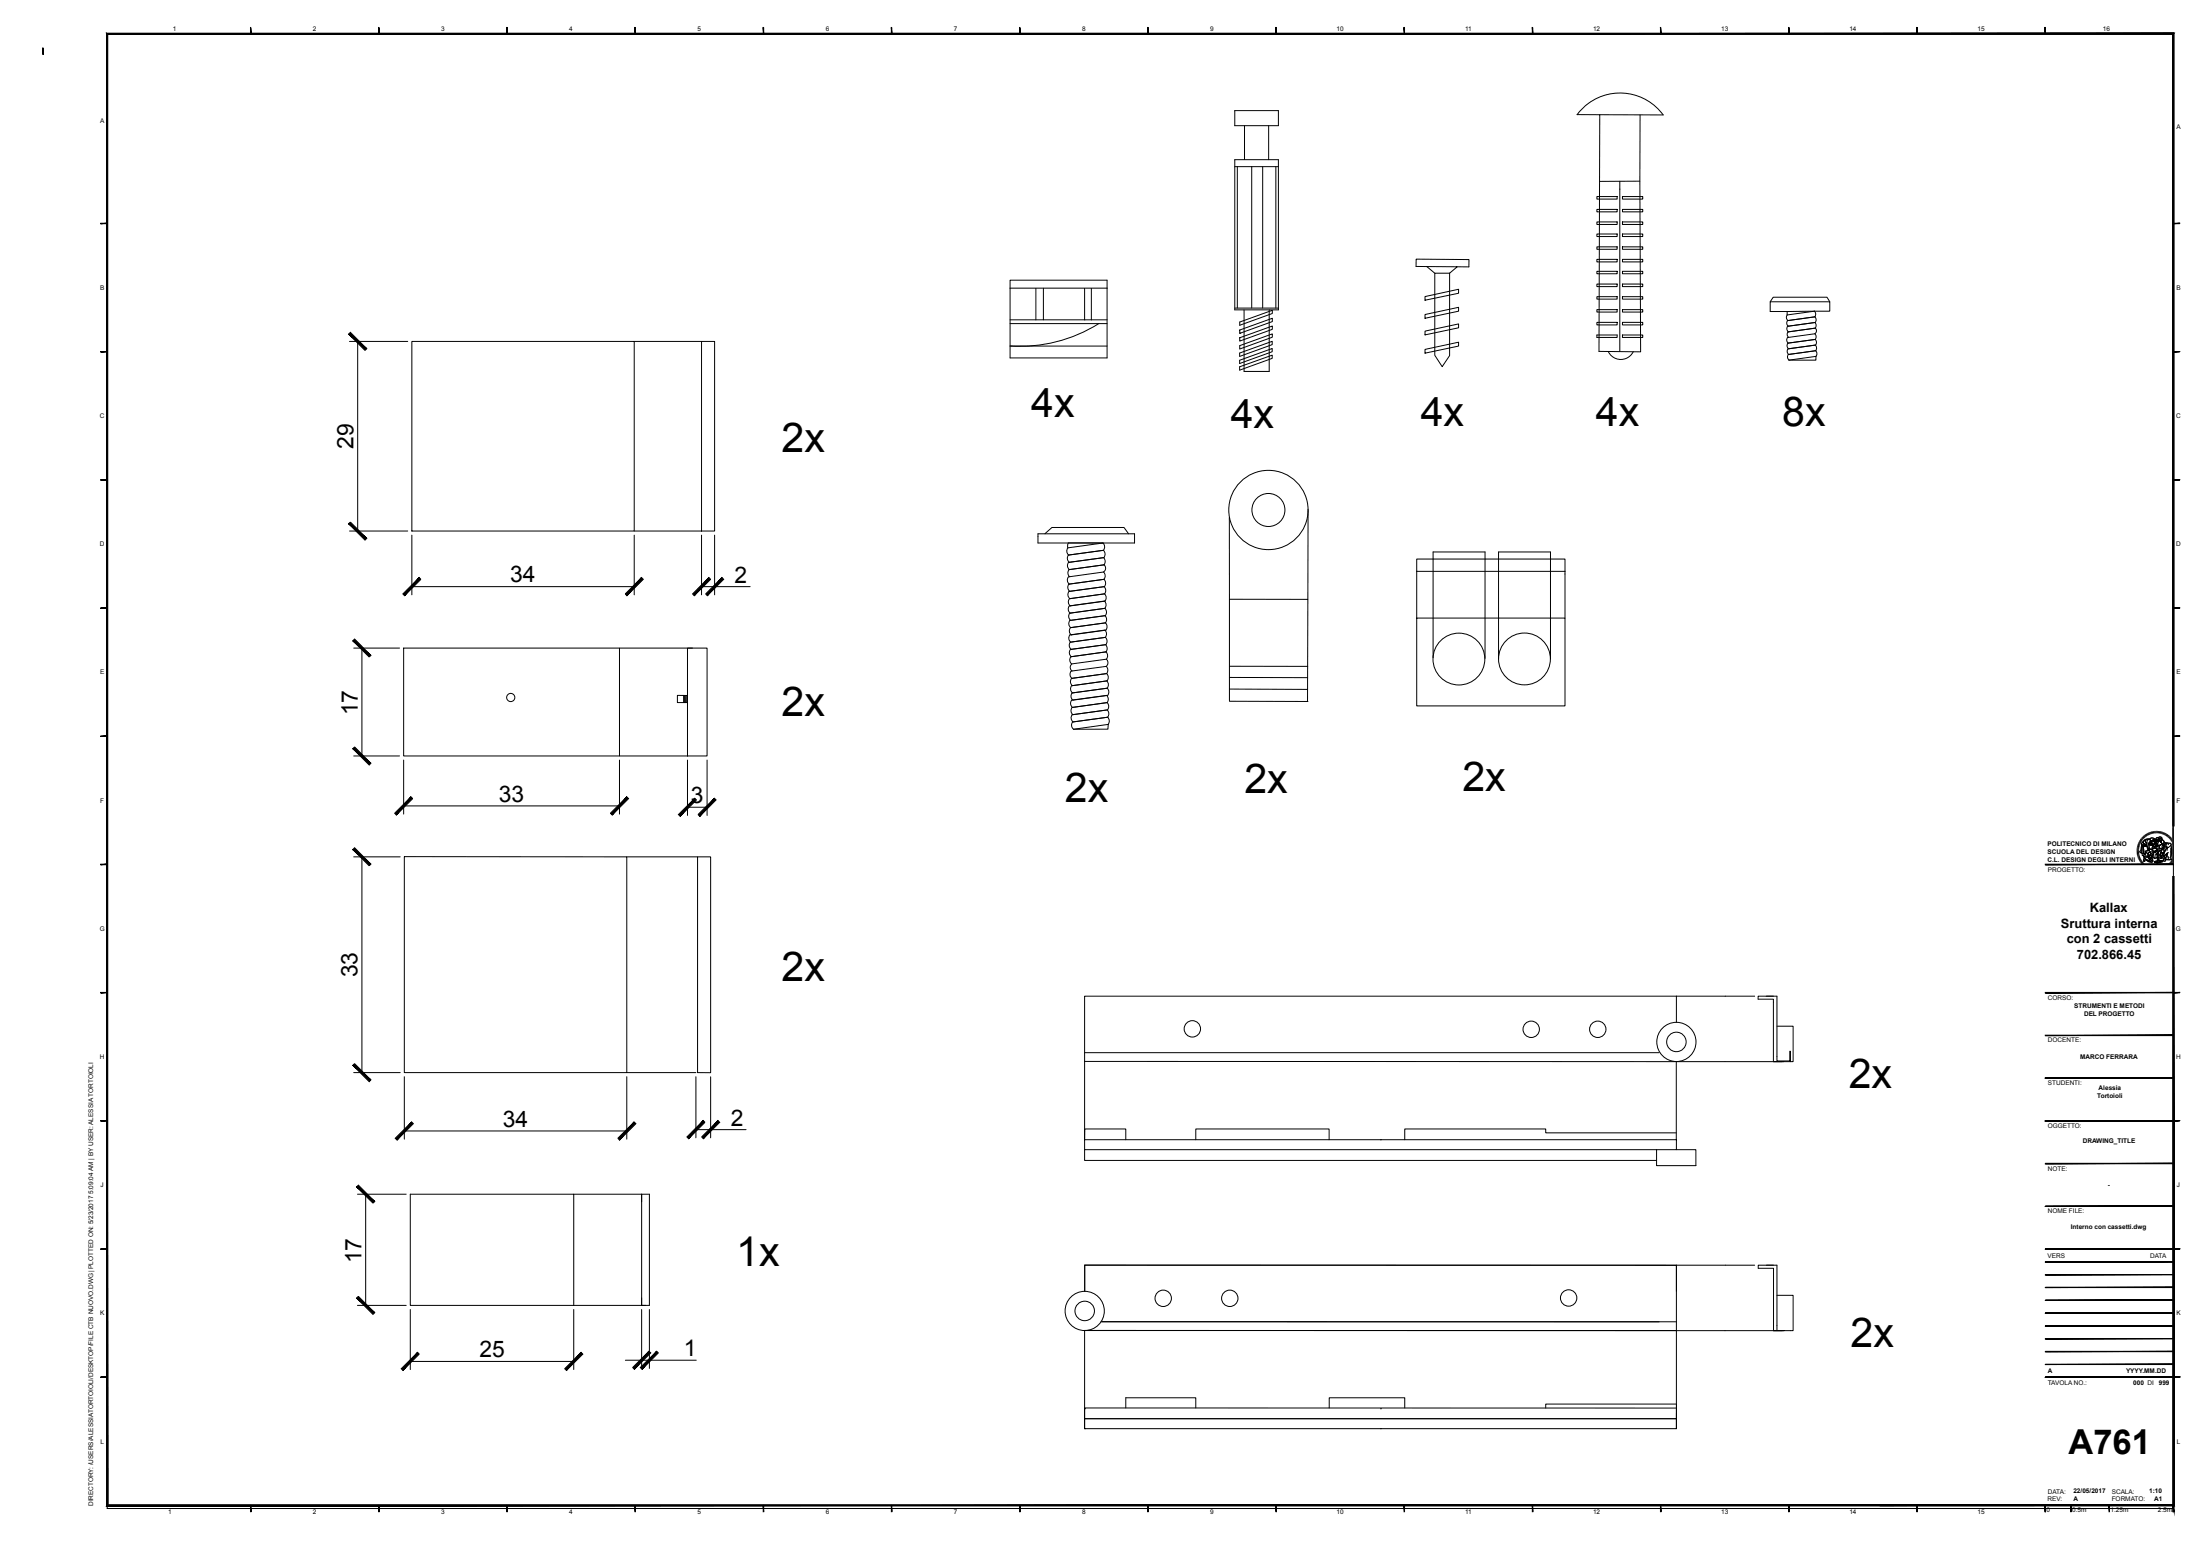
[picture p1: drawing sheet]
<svg xmlns="http://www.w3.org/2000/svg" width="841mm" height="594mm" viewBox="0 0 841 594" stroke-linecap="round" stroke-linejoin="round" font-family="sans-serif">
<path d="M627.2 133.8v.5M834.6 316.2h-3.8v14.2h-24.5v4.2h28.3" fill="none" stroke="#fff" stroke-width=".38"/>
<g fill="none" stroke="#000" stroke-width=".38">
<path d="M41 12.9h789.8v563.7h-789.8zM472 42.3h16.7v5.7h-16.7zM475.7 48v13M485 48v13M602.9 43.8l8.6 .1-.2 90.4 15.9 .2-.2-90.6M602.9 43.8a20.4 20.4 0 0 1 32.9 .1h-24.3M472 61h16.7v57.4h-16.7zM472 63.7h16.7M473 63.7v54.1M478.5 63.7v54.1M482.7 63.7v54.1M487.7 63.7v54.1"/>
<path d="M610.4 75.1h7.8v1h-7.8zM619.2 69.3v65M620.2 75.1h7.8v1h-7.8zM626.9 69.3h-15.4M610.4 80h7.8v1h-7.8zM610.4 84.8h7.8v1h-7.8zM610.4 89.4h7.8v1h-7.8zM610.4 94.4h7.8v.9h-7.8zM610.4 99.1h7.8v1h-7.8zM620.2 80h7.8v1h-7.8zM620.2 84.8h7.8v1h-7.8zM620.2 89.4h7.8v1h-7.8z"/>
<path d="M620.2 94.4h7.8v.9h-7.8zM620.2 99.1h7.8v1h-7.8zM386.1 107.1h37.1v29.7h-37.1zM386.1 110.1h37.1M396 110.2v12.1M398.9 110.2v12.1M414.6 110.2v12.1M417.2 110.2v12.1M472 117.8h16.7M475.6 118.4v23.6h9.6v-23.6M544.7 113.4l12.9-2.8v1.5l-12.9 2.7zM545.4 101.9l11.7 .1-3 2.4"/>
<path d="M545.4 101.9l-4.1-.1 .1-2.7 20.2 .1-.1 2.8h-4.4M545.4 101.9l3.1 2.5M548.5 104.4h5.6v31.5l-2.8 4.3-2.8-4.4zM610.4 103.7h7.8v.9h-7.8zM610.4 108.6h7.8v1h-7.8zM610.4 113.4h7.8v.9h-7.8zM610.4 118.4h7.8v.9h-7.8zM620.2 103.7h7.8v.9h-7.8zM620.2 108.6h7.8v1h-7.8zM620.2 113.4h7.8v.9h-7.8zM620.2 118.4h7.8v.9h-7.8zM676.7 115.4l1.1-1.8h20.6l1.1 1.8"/>
<path d="M693.6 118.9l.5 .9-.3 1.3-10.5 1.5-.2 1.3 .5 .7M693.6 118.9l-10.4 .2v1.3M693.6 118.9h5.9v-3.5h-22.8v3.7h6.5M693.6 118.9l-10.4 1.5M133.6 130.5h22.3M136.7 130.5v72.5M157.4 130.5h85v72.5h-85zM242.4 130.5h25.8M268.2 130.5h5v72.5h-5zM386.1 123.7h37.1M386.1 122.3h37.1M420 123.7a56.7 56.7 0 0 1-33.9 8.5l37.1 .1"/>
<path d="M473.9 135l12.4-4.5v1.2l-12.4 4.5zM473.9 137.7l12.4-4.5v1.2l-12.4 4.5zM473.9 126.1l12.5-4.4v1.2l-12.5 4.5zM473.9 127.4h.1M473.9 129.1l12.5-4.5v1.3l-12.5 4.5zM473.9 132.1l12.5-4.5v1.3l-12.4 4.5zM473.9 123.1l12.5-4.5v1.2l-12.5 4.5zM544.7 133.6l12.9-2.8v1.5l-12.9 2.7zM544.7 126.6l12.9-2.8v1.5l-12.9 2.7zM544.7 120.2l12.9-2.7v1.4l-12.9 2.8zM610.4 123.2h7.8v1h-7.8zM610.4 128.1h7.8v.9h-7.8z"/>
<path d="M614.8 134.3a5.3 5.3 0 0 0 4.7 3.1 5.3 5.3 0 0 0 4.9-3M620.2 123.2h7.8v1h-7.8zM620.2 128.1h7.8v.9h-7.8zM683.2 120.4l-.3 1.3 .5 .8M683.3 124.7l10.5-1.4 .4 .8-.3 1.3M683.4 124.7l-.3 1.3 .5 .8M683.5 126.9l-.3 1.2 .5 .8M693.8 127.6l.4 .8-.3 1.3M693.8 121.1l.4 .8-.3 1.4-10.3 1.4M693.9 129.7l.5 1.3-.4 .9-10.5 1.5-.3 1.3 .5 .7M693.9 125.4a1.33 1.33 0 0 1-.1 2.2l-10.5 1.4-.3 .9 .6 1.2 10.3-1.4M693.9 129.7l-10.4 1.5-.3 1.3 .5 .8"/>
<path d="M693.9 125.4l-10.4 1.5M694 131.9l.4 .8-.3 1.4M694.1 134.1l.4 .8-.3 1.3M694.1 134.1l-10.5 1.4-.2 1.3 .5 .8M694.2 136.2v1.5h-10.3M694.2 136.2l-10.3 1.5M473.9 140.2l12.4-4.4v1.2l-12.4 4.5zM469.9 197.8l.1 31.3M500 194.7v34.4M133.6 203h22.3M157.4 204.5v22.9M242.4 203h25.8"/>
<path d="M242.4 204.5v22.9M268.2 204.5v22.9M273.2 204.5v22.9M396.8 204h36.9v3.6h-36.9zM399.4 204l2.7-2.4h27.6l1.7 2.4M408.2 209.4a1.95 1.95 0 0 0 .3 2.8l13.4-1.9M408.4 207.6l-.3 .7 .1 1.1 13.5-1.8 .6 1.3-.5 1.4M408.6 217.8l-.4 1.4 .7 1.3M421.8 210.4l.6 1.3-.4 1.4-13.2 1.8a1.95 1.95 0 0 1-.4-2.7M421.9 210.3l-13.5 1.9M421.9 213.2l.6 1.3a2.46 2.46 0 0 0 .2 2.7l-.2 .8-.6 .7 .6 1.3-.5 1.4M421.9 213.1l-13.4 1.9a1.95 1.95 0 0 0 .3 2.7"/>
<path d="M421.9 218.6l-13.5 1.9M422.1 215.9l-13.5 1.9M541.6 218.4v-4.7h56.7v4.7M541.6 218.4v17.9M541.6 218.4h56.7M598.3 218.4v17.9M157.4 224.2h85M268.2 224.2h18.6M408.4 220.5a1.95 1.95 0 0 0 .4 2.8M408.6 226.1a1.95 1.95 0 0 0 .4 2.7M408.8 231.6a1.95 1.95 0 0 0 .3 2.8M408.8 231.6l13.4-1.8 .6 1.3-.4 1.4"/>
<path d="M408.9 234.4a1.95 1.95 0 0 0 .4 2.7M409 237.2a1.95 1.95 0 0 0 .3 2.7M409.2 240a1.95 1.95 0 0 0 .3 2.7M422 221.5l.7 1.3-.5 1.4-13.3 1.8a1.95 1.95 0 0 1-.3-2.7M422.1 221.4l-13.5 1.9M422.1 224.3l.5 .8 .1 1a1.08 1.08 0 0 0 .1 1.8v.9l-.4 1-13.3 1.8a1.95 1.95 0 0 1-.3-2.7l13.5-1.9M422.1 224.2l-13.5 1.9M422.4 232.6l.6 1.3-.5 1.4M422.4 232.5l-13.5 1.9M422.4 235.4l.6 1.3-.4 1.4M422.4 235.3l-13.4 1.8M422.6 235.3l-13.3 1.8"/>
<path d="M422.6 238.1l.6 1.3-.4 1.4-13.3 1.9M422.6 238.1l-13.4 1.8M541.6 236.3h56.7v33.5h-56.7zM135.2 247.7h17.5M138.3 247.7v41.3M154.3 247.7h82.5v41.3h-82.5zM236.8 247.7h27.9M262.8 247.7h7.5v41.3h-7.5zM408.9 242.7l13.5-1.8 .6 1.3-.5 1.4M409 242.7a1.95 1.95 0 0 0 .3 2.8l13.3-1.9M409.1 245.5a1.95 1.95 0 0 0 .4 2.7M409.2 248.3a1.95 1.95 0 0 0 .3 2.7"/>
<path d="M422.6 243.6l.6 1.4-.4 1.4-13.4 1.8M422.6 243.6l-13.4 1.9M422.6 246.4l.6 1.4-.4 1.4M422.7 246.4l-13.5 1.8M422.8 249.2l.6 1.3-.4 1.4-13.3 1.9M422.8 249.2l-13.4 1.8a1.95 1.95 0 0 0 .3 2.8 1.69 1.69 0 0 0 .1 2.7M422.9 254.7l.6 1.3-.5 1.4M422.9 254.7l-13.5 1.9a1.95 1.95 0 0 0 .4 2.7M423 252a1.78 1.78 0 0 1-.1 2.7M423.1 257.5l.6 1.3-.5 1.4M423.1 257.5l-13.5 1.8a1.95 1.95 0 0 0 .3 2.8M470 258.9l29.9 .1"/>
<path d="M470.2 254.7h29.7M547.8 251.4v-40.4h19.9v40.7M572.9 252v-41h19.8v41M261.3 265.8v2.8M261.7 265.8v2.8M262.1 265.8v2.8M262.6 265.8l-.1 2.8h-3.5v-2.8h3.6M409.7 267.6a1.95 1.95 0 0 0 .3 2.8M409.8 264.9l13.5-1.8 .6 1.3-.4 1.4-13.3 1.8a1.95 1.95 0 0 1-.4-2.7zM409.9 273.2a1.95 1.95 0 0 0 .3 2.7M410.3 278.8l13.3-1.9-.1 1.8zM423.1 265.8l.6 1.4-.5 1.4"/>
<path d="M423.1 265.8l-13.5 1.8M423.1 260.3l.6 1.3-.4 1.4M423.2 260.3l-13.5 1.8a1.95 1.95 0 0 0 .3 2.7M423.3 271.4l.6 1.3-.5 1.4M423.3 263.1l-13.3 1.8M423.4 271.3l.4-1.4-.5-1.3-13.5 1.8a1.95 1.95 0 0 0 .4 2.8M423.4 271.3l-13.6 1.9M423.4 274.2l.6 1.3-.4 1.4M423.5 274.1l-13.3 1.9M423.5 274.1l-13.5 1.9a1.95 1.95 0 0 0 .4 2.7M470 267.9v-38.8h30l-.2 39M470 268l30 .1"/>
<path d="M470 263.4l29.8 .1M135.2 289h17.5M154.3 290.5v20.7M236.8 289h26M236.8 290.5v20.7M262.8 290.5v21.2M270.3 290.5v21.2M154.3 308.1h82.5M262.8 308.6h7.5M819.1 319.9l.5 .4M819.4 319.6l.4 .5M819.7 319.4l.4 .5"/>
<path d="M820 319.2l.3 .5M820.2 319l.4 .5M820.5 318.8l.3 .6M820.8 318.6l.3 .6M821.1 318.5l.3 .6M821.4 318.3l.3 .6M821.8 318.2l.2 .6M822.1 318.1l.2 .6M822.5 318l.1 .6M822.8 317.9l.1 .7M823.1 317.8l.2 .7M823.5 317.8l.1 .6"/>
<path d="M823.8 317.7l.1 .7M824.2 317.7v.7M824.5 317.7v.7M824.9 317.7l-.1 .7M825.2 317.8v.6M825.6 317.8l-.1 .7M825.9 317.9l-.1 .6M826.3 318l-.2 .6M826.6 318l-.2 .7M826.9 318.2l-.2 .6M827.2 318.3l-.2 .6M827.6 318.4l-.3 .6"/>
<path d="M827.9 318.6l-.3 .6M828.2 318.8l-.3 .5M828.5 318.9l-.4 .6M828.8 319.1l-.4 .6M829.1 319.4l-.5 .5M829.3 319.6l-.4 .5M829.6 319.8l-.5 .5M135.2 327.5h17.8M138.3 327.5v82.5M154.6 327.4l85 .1v82.5h-85v-82.5M239.6 327.5h27.1M266.7 327.5h5v82.5h-5z"/>
<path d="M816.9 324.5l.7 .1M816.9 324.9h.6M816.9 325.2h.6M816.9 325.5h.6M816.9 324.1l.7 .2M817 323.8l.7 .1M817.1 323.5l.7 .1M817.2 323.1l.6 .2M817.3 322.8l.6 .2M817.4 322.5l.6 .2M817.5 322.1l.6 .3M817.6 325.8l-.7 .1"/>
<path d="M817.6 326.2l-.7 .1M817.7 326.5l-.7 .1M817.7 326.8l-.6 .1M817.7 321.9l.6 .2M817.8 327.1l-.6 .2M817.9 321.5l.5 .4M817.9 327.4l-.6 .2M818 327.7l-.6 .2M818 321.2l.6 .4M818.1 328l-.6 .2M818.2 320.9l.6 .4M818.3 328.3l-.6 .3"/>
<path d="M818.4 328.5l-.6 .4M818.4 320.7l.6 .3M818.6 328.8l-.6 .4M818.7 320.4l.4 .4M818.7 322.9l1.3 .3 .6-.4v.6a1.28 1.28 0 0 1-1.9-.5zM818.8 322.9v.4M818.8 329.1l-.6 .4M818.9 320.1l.5 .5M818.9 323.4l-.7 2.5 .4 .1M818.9 329.3l-.5 .5M819 321.9l.4-.2a1 1 0 0 0 1.2 1.2l-.6 .3-.9-.2a.42 .42 0 0 1-.5-.3 .42 .42 0 0 1 .2-.5zM819.1 323.4l.5 .1-.2 .6v2.1l-.8-.2z"/>
<path d="M819.1 323.4l-.5 2.6 .7 .2M819.1 329.6l-.5 .4M819.3 321.7l-.5 .5a.42 .42 0 0 0-.2 .5 .42 .42 0 0 0 .5 .3l.9 .2 .6-.4M819.4 329.9l-.5 .4M819.4 326.9l.6 .6 1.2-.1M819.5 321.4l.5-.5 1.4-.1a.83 .83 0 0 0-1 .2 .83 .83 0 0 0 0 1l.3 .1-.1 .6a.96 .96 0 0 1-1-.3 .96 .96 0 0 1-.1-1zM819.5 327.3l.8 .3 .9-.2 .3 1 .3-.2 .1 .3v-.5l.3 .5-.2-.5 .4 .2-.4-.5a.47 .47 0 0 1-.4-.5 .47 .47 0 0 1 .3-.4l.3 .1a1.42 1.42 0 0 1 0 2.2l-1-.2a1.67 1.67 0 0 1-1.7-1.6zM819.5 327.3a1.73 1.73 0 0 0 1.7 1.6l1 .4M819.6 323.5l1.1-.1 .5 .8 .1 .8-.7 .3a.38 .38 0 0 0-.5 .2 .38 .38 0 0 0 .2 .5l-.4 .4-.5-.4zM819.6 330.1l-.5 .5M819.6 323.5l-.2 .6v2.1M819.7 327.9l1.9 1.1a.82 .82 0 0 0 1.2-.5 .63 .63 0 0 1 0 .9 .63 .63 0 0 1-.9 .1l-1.1-.5a.51 .51 0 0 0-.5-.4 .51 .51 0 0 0-.5 .4l-.2 .3-.2-.4z"/>
<path d="M819.7 327.9l-.3 1 .4 .4a.55 .55 0 0 1 .4-.7 .55 .55 0 0 1 .6 .4l.6 .4a.92 .92 0 0 0 1.6-.4l-.2-.5M819.8 330.3l-.4 .5M819.9 326.4l-.8-.1-.2 .7a.95 .95 0 0 1 1.5 .1l.1 .1M820 330.5l-.4 .5M820.1 325.5l1.2-.5 .3 .2 .2-.5 .4-.1a1.11 1.11 0 0 1 1.1 1.3 1.11 1.11 0 0 1-1.3 .9l.2-.4a.45 .45 0 0 0-.1-.6 .45 .45 0 0 0-.5 0l-.4 .7-.7-.7-.4 .1zM820.1 326.1a.73 .73 0 0 1 .8 .1 .73 .73 0 0 1 .2 .8l.1 .4-.4 .2-1.3-.3-.1-.4 .6-.2zM820.2 321.3l.1-.2a.86 .86 0 0 1 1.2-.4 .86 .86 0 0 1 .3 1.2 1.92 1.92 0 0 0 .4 2.7l-.4 .1-.2 .5-.3-.1-.7-2.1 .1-.9-.7-.5zM820.3 330.7l-.4 .6M820.4 325.7l.8 .8M820.5 325.8a.54 .54 0 0 0-.5 .3 .54 .54 0 0 0 0 .6M820.5 330.9l-.3 .6M820.7 323.4h-1.6a.83 .83 0 0 0-.7 1.2l-.5 1 .3 .3"/>
<path d="M820.8 323.8l.3 1.3M820.8 331.1l-.3 .5M821.1 321.1a2.99 2.99 0 0 0-.2 2.8l.5 1.3 .8-.6a1.22 1.22 0 0 1-.8-1.6l.1-.9a.74 .74 0 0 0 .5-.9 .74 .74 0 0 0-.9-.4 1.2 1.2 0 0 0-1.5 .2 1.2 1.2 0 0 0-.1 1.5l1 .3M821.1 331.2l-.3 .6M821.2 325l-.6 .3a.39 .39 0 0 0-.5 .1 .39 .39 0 0 0 .1 .6M821.4 320.8a.83 .83 0 0 0-1 .2 .83 .83 0 0 0 0 1l.2 .1M821.4 331.4l-.3 .6M821.5 322.1l1-.4-.1 .5-1.1 .5zM821.6 325.8l.1-.1a.44 .44 0 0 1 .5 .2 .44 .44 0 0 1 0 .5 .86 .86 0 0 0-.5 .8 .86 .86 0 0 0 .6 .8l.1 .2-.4-.2 .2 .5-.3-.5 .1 .6-.4-.3a1.96 1.96 0 0 1 0-2.5zM821.6 325.8l.1-.1a.47 .47 0 0 1 .6 .3 .47 .47 0 0 1-.3 .6 .85 .85 0 0 0-.3 .9 .85 .85 0 0 0 .7 .6l-.4-.1 .2 .5-.3-.5 .1 .6-.4-.3a1.96 1.96 0 0 1 0-2.5zM821.6 322.6l.8-.3 .2 .2-.4 .2 .2 .4h-.5zM821.6 322.6l.2 .5h.6"/>
<path d="M821.7 320.8a1.08 1.08 0 0 1 1.1-.5 1.08 1.08 0 0 1 .9 .8l-.6-.2-.5 .4-.6-.1M821.7 331.5l-.3 .6M821.9 320.5l1.1-.1a.43 .43 0 0 1 .7 .1 .43 .43 0 0 1-.2 .6l-.4-.2a.65 .65 0 0 1-.7 .4 .65 .65 0 0 1-.5-.7zM822 321.1l.5 .2 .6-.4 .4 .2-.6 .8-1-.1zM822 331.6l-.3 .7M822.2 324.6a1.11 1.11 0 0 1 1 .8 1.11 1.11 0 0 1-.3 1.2M822.3 322.6h.7a.4 .4 0 0 1-.3 .6 .4 .4 0 0 1-.4-.6zM822.3 326.9l.3 1a.76 .76 0 0 1 .1 .9 .76 .76 0 0 1-.9 .3M822.3 331.7l-.2 .7M822.4 322.3l.2 .2M822.4 322l-1.1 .7M822.4 325.5l-.7 .2"/>
<path d="M822.5 321.7l-.3 .5M822.6 325.2l.7 .5M822.6 331.8l-.2 .7M822.7 322.6h.3a.4 .4 0 0 1-.3 .6 .4 .4 0 0 1-.4-.6l.4 .1h-.2M822.7 325.6a.7 .7 0 0 1 .2 1 .7 .7 0 0 1-1 .2M822.8 324.9a.87 .87 0 0 1 .6-.7 .87 .87 0 0 1 .9 .2l.3 .7-1.4 .4 .6 .4 .9-.9-.3-.6-1.1-.2-.7 .6 .5-1.3 1.3 .2 .5-.4v-.3l.6 .2v2l-.9 1.2h-.4l.5 .2v.4l.2-.2a1.07 1.07 0 0 1-.5 1.1 1.07 1.07 0 0 1-1.3-.1l-.4-.4 .6-1.6M822.8 324.6l.6-.5 .5 .1 .8 .7-.5 .2a.74 .74 0 0 1-.9 .5 .74 .74 0 0 1-.6-.8zM822.8 327.4l.8 .7M822.9 331.9l-.2 .7M823 321.6v.1M823.1 323.5l-.4 .4-.1 .9M823.1 321.2l.2 .1"/>
<path d="M823.1 326.8v.9M823.1 321.3h.1M823.2 325.5l1-.4a.53 .53 0 0 1-.3 .7 .53 .53 0 0 1-.7-.3zM823.2 332l-.1 .6M823.3 326.3l-.8 1.3M823.3 325.6v.1M823.5 321.5l.9-.2a.5 .5 0 0 1-.4 .4 .5 .5 0 0 1-.5-.2zM823.5 321.1l-.6 .8-1-.1M823.5 332l-.1 .7M823.6 329.3l1.9-.5 1.2 .3-2 .5zM823.6 329.3l1.1 .3v.3l-1.1-.3zM823.6 322.1a.86 .86 0 0 1 1 .3 .86 .86 0 0 1 .1 1h-.1a.81 .81 0 0 0-.8-1.2v.6a.51 .51 0 0 1 .1 .8 .51 .51 0 0 1-.8-.1 .51 .51 0 0 1 .2-.7z"/>
<path d="M823.8 322.3a.71 .71 0 0 1 .9 .6 .71 .71 0 0 1-.8 .8zM823.8 332.1v.6M823.9 326.5l-.3 1.6 1-.2M823.9 321.3a.36 .36 0 0 1 .5-.3 .36 .36 0 0 1 .1 .6M823.9 325.7h.1M823.9 321l.3-.1a.36 .36 0 0 1 .5 .2 .36 .36 0 0 1-.2 .5l-.2-.3h-.4zM824 325.3l.1 .1M824 325.6h.1M824.1 325.4h-.1M824.1 322.4v.1M824.1 322.4l-.1 .1M824.1 332.1v.6"/>
<path d="M824.2 326.4h.4l.2-.5 .4-.2-.4 1.3-.1-.4zM824.2 321.4h-.7a.49 .49 0 0 0 .5 .3 .49 .49 0 0 0 .4-.4l-.1 .2M824.3 323.7v.7M824.4 325.1l-.6 .7-.5-.3M824.4 322.3l.1 .4M824.5 322.4a.44 .44 0 0 0-.7-.2 .44 .44 0 0 0 0 .8l.1 .1a.43 .43 0 0 1-.2 .6 .43 .43 0 0 1-.6-.2 .43 .43 0 0 1 .2-.6l.1-.3a.76 .76 0 0 1 1.1-.3 .76 .76 0 0 1 .1 1.2l-.1-.4M824.5 332.1v.6M824.6 322.7l-.2 .1M824.6 322.6l.1 .4h-.8M824.6 323.4l-.7 .3M824.7 329.6l2-.5v.3l-2 .5zM824.7 329.6v.3"/>
<path d="M824.7 321.5l.3 .3-.3 .8M824.8 326.5l-.1 .5 .2-.2M824.8 332.1v.6M824.8 321l.1 .5M824.9 323v-1.6a.63 .63 0 0 1-.7-.5 .63 .63 0 0 1 .3-.7h.7l-.3 .6 .2 .9 .2-.6 .3 .4 .5-.2-.1 .6 .2 .2a.53 .53 0 0 1 .1 .6 .53 .53 0 0 1-.5 .3l-.3 .2M824.9 326.3l-.1 .2-.1-.2M824.9 324l-.1 1.3M824.9 323.3l.5 .2M825 328l.2-.1 .1 1-.3-.5-.3 .6zM825.1 325.1l-.4 .8M825.1 332l.1 .7M825.2 325.7l-.4 .2-.2 .5h-.4l.5 .2"/>
<path d="M825.2 324.1l-.4 .8M825.2 320.2h-.8l-.3 .7M825.3 320a.81 .81 0 0 1 1.1 .2 .81 .81 0 0 1-.1 1.1l-.3 .7 .2-1.3a.48 .48 0 0 0-.6-.2 .48 .48 0 0 0-.3 .5l-.2 .7-.2-.9zM825.3 321.1l.3 .4 .4-.2M825.3 320a.81 .81 0 0 1 1.1 .2 .81 .81 0 0 1-.1 1.1l-.3 .7 .2-1.3a.48 .48 0 0 0-.6-.2 .48 .48 0 0 0-.3 .5l-.2 .7-.1-.9zM825.4 332l.1 .6M825.5 323.2a1.24 1.24 0 0 1 1.9 .3l-.2 .5a.98 .98 0 0 1-1.3 .5 .98 .98 0 0 1-.4-1.3zM825.5 320.6l.6-.2 .2 .5-.2 .4h-.7zM825.5 325.1l.8-.1-1.5 3.5-.2-.9zM825.5 320.9h.2M825.5 325.2l-.9 2.4 .2 .9 .4-.6 .2 1.3-.4-.8-.3 1 .1-.9M825.6 321.3h.1"/>
<path d="M825.6 324.2l-.2 .9 1.1-.2 .3-.5M825.6 320.9v.1M825.6 321.2h.1M825.7 331.9l.2 .7M825.9 321l.2 .1M826 326.1l.8-.1-.5 1.2v1l-.6-.1zM826 321.1h.1M826.1 331.9l.1 .6M826.2 321.9l.4 .6M826.2 324.3h.1M826.3 322.7l1.1-.5h.7l-.7 .9zM826.3 325l-1.1 2.2v.8"/>
<path d="M826.3 331.8l.3 .6M826.4 324.2l-.3 .1M826.4 320.9l1.1 1.3-.9 .3-.3-.3zM826.4 320.9l.9 1M826.4 324.5v.1M826.6 331.7l.3 .6M826.7 329.1v.3l-2 .5-1.1-.3v-.3M826.8 326l-.5 1.2 .1 .7-.3 .3-.4-.1 .3-2M826.9 324.2l.4-.1-.1 1.9-1.2 .1zM826.9 331.6l.3 .6M827 323.9l-.1 .4M827 323l.5 .3"/>
<path d="M827 321.8l.6 .3M827.2 326l-1.2 .1M827.2 327.3l.1 .4M827.2 331.5l.3 .6M827.3 324.1l-.1 1.2a4 4 0 0 0-.3 3.1l.2 .1M827.4 327.1l1.1-1.1-.8 2.6a.35 .35 0 0 1-.3 .5 .35 .35 0 0 1-.3-.4zM827.4 323.1a1.34 1.34 0 0 1 2-.8 .52 .52 0 0 1 .6 .4 .52 .52 0 0 1-.3 .6 1.19 1.19 0 0 1-1.1 .8 1.19 1.19 0 0 1-1.1-.8M827.5 323.3l-.5 .6a.74 .74 0 0 1-.9 .6 .74 .74 0 0 1-.5-1 .74 .74 0 0 1 1.1-.3l-.2 .6a.47 .47 0 0 0 .6-.2 .47 .47 0 0 0-.2-.6 .87 .87 0 0 0-1-.2 .87 .87 0 0 0-.4 .9M827.5 324.9l.1 .5M827.5 331.3l.3 .6M827.8 331.2l.3 .5M828 324.1h-.9"/>
<path d="M828 328.2l.5 .4M828.1 331l.4 .5M828.2 322.2l-1.1 .1-.8 .4M828.3 322.3h1a.53 .53 0 0 1 .6 .3 .53 .53 0 0 1-.1 .6l.4 2.8a2.45 2.45 0 0 0-.1 2.5l-2 .1a.65 .65 0 0 1-.4-.7 .65 .65 0 0 1 .5-.5l.3-1.4-1.4 1.4a4.2 4.2 0 0 1 1.7-3.5 .88 .88 0 0 1-.8-.6 .88 .88 0 0 1 .3-1zM828.3 330.8l.4 .5M828.4 327l.8 .9M828.4 324.1l-.7 1.1-.7 2.2 1.5-1.3 .5-.1M828.5 322.2a.88 .88 0 0 0-.5 1 .88 .88 0 0 0 .8 .7M828.5 326.1l-.8 2.3a.42 .42 0 0 1 .2 .5 .42 .42 0 0 1-.5 .3 .42 .42 0 0 1-.3-.5l.3-1.6M828.6 330.6l.4 .5M828.6 324.1l-.2 1M828.8 327.5v.6l.6 .5"/>
<path d="M828.8 330.4l.5 .5M829 322.7l-.2 .2M829.1 330.2l.5 .5M829.3 330l.5 .4M829.5 329.7l.5 .5M829.7 329.5l.5 .4M829.8 324.2l.1 3.3M829.8 320l-.4 .5M829.9 323.2l.3 2.4-.4 2.2 .3 .7h-2.4M829.9 329.3l.6 .3M830.1 320.3l-.5 .5M830.1 329l.6 .3"/>
<path d="M830.3 320.6l-.5 .4M830.3 328.7l.5 .3M830.5 328.5l.5 .3M830.5 320.9l-.6 .4M830.6 328.2l.6 .3M830.7 321.1l-.5 .4M830.7 327.9l.6 .2M830.8 327.6l.7 .2M830.9 321.4l-.6 .4M830.9 327.3l.7 .1M831 327l.6 .1M831 321.8l-.5 .3"/>
<path d="M831.1 326.6l.6 .2M831.1 326.3l.7 .1M831.2 326l.6 .1M831.2 325.5h.7M831.2 325.1h.7M831.2 322.1l-.6 .3M831.2 325.7h.7M831.3 322.4l-.6 .3M831.5 322.7l-.7 .3M831.6 323l-.6 .3M831.7 323.4l-.7 .1M831.8 323.7l-.7 .1"/>
<path d="M831.8 324.1l-.6 .1M831.8 324.4l-.6 .1M831.9 324.8h-.7M640.8 380.8h-226.2v24.9M640.8 380.8v10M640.8 380.8h30M675.2 380.8h4.1v24.7h4.9v-3.7h.2v4h-6.5M677.9 380.8h-5.8v1.1h5.8v23.9h4.1M679.3 392.3h6.2v13.5h-1.1M135.2 410h17.8M154.6 411.6v23.8M239.6 410h26.4"/>
<path d="M239.6 411.6v23.8M266 411.6v23.3M271.7 411.6v23.3M414.6 405.7v29.9l.1-4.1h15.7v4.1M414.6 405.7l266.7 .1M414.6 402.4h219.6M640.8 405.8v29.8h-226.2v3.9h226.2v-3.9M154.6 432.3h85M266 431.8h19.2M414.6 439.5v4.1h218.7M457.1 435.6v-4.1h51v4.1M633.3 439.4v6.2h15v-6.1h-7.5"/>
<path d="M640.8 433h-49.9v-1.5h-53.9v4.1M136.7 456.5h18.6M139.8 456.5v42.5M156.8 456.5h62.5v42.5h-62.5zM219.3 456.5h26v42.5h2.9v-42.5h-2.9v2.9M136.7 499h18.6M219.3 499h27.5M245.3 496.1v2.9M640.8 483.6h-226.1v10v-10l226.1 .1v58.6h-226.2v-33.8l266.7 .1M640.8 483.6v10M640.8 483.6h30M675.3 483.6h4v25"/>
<path d="M678 483.6h-5.9v1.2h5.9v23.8M679.3 495.1h6.2v13.5h-7.5h4M156.8 500.5v23M219.3 500.5v23M239.1 519.9h27M245.3 500.5v22.6M248.2 500.5v22.6M420.9 505.2h213.3M421.3 505.2h219.5M156.8 520.4h62.5M430.4 538.2v-3.9h26.7v3.9M508.1 538.2v-3.9h28.9v3.9"/>
<path d="M590.9 538.2v-1.5h50l-.1 9.4M640.8 538.2h-226.2v7.9M414.6 542.3h226.2v3.8h-226.2z"/>
<circle cx="484.9" cy="194.9" r="15.2"/>
<circle cx="484.9" cy="194.9" r="6.3"/>
<circle cx="557.7" cy="251.9" r="9.9"/>
<circle cx="582.8" cy="251.9" r="9.9"/>
<circle cx="195.2" cy="266.6" r="1.57"/>
<circle cx="455.8" cy="393.3" r="3.1"/>
<circle cx="585.3" cy="393.4" r="3.1"/>
<circle cx="610.8" cy="393.4" r="3.1"/>
<circle cx="640.8" cy="398.3" r="7.5"/>
<circle cx="640.8" cy="398.3" r="3.7"/>
<circle cx="444.7" cy="496.3" r="3.1"/>
<circle cx="470.1" cy="496.3" r="3.1"/>
<circle cx="599.7" cy="496.1" r="3.1"/>
<circle cx="414.7" cy="501.1" r="7.5"/>
<circle cx="414.7" cy="501.1" r="3.7"/>
</g>
<g fill="#000">
<circle cx="527.7" cy="435.6" r=".17"/>
<circle cx="414.6" cy="538.5" r=".17"/>
<circle cx="527.7" cy="538.5" r=".17"/>
<circle cx="414.6" cy="546.1" r=".17"/>
<circle cx="527.7" cy="546.1" r=".17"/>
</g>
<g fill="#000" stroke="#000" stroke-width=".38">
<path d="M16.4 18.3l.2 2.5zM16.4 18.3l.2 2.5z"/>
<path d="M40.7 12.7l.5 562.5v-562zM40.7 12.7l.5 562.5-.5 .4z"/>
<path d="M95.8 10.5l.1 2.4zM95.8 10.5l.1 2.4z"/>
<path d="M144.7 10.5l.2 2.4zM144.7 10.5l.2 2.4z"/>
<path d="M193.8 10.5l.1 2.4zM193.8 10.5l.1 2.4z"/>
<path d="M242.7 10.5l.2 2.4zM242.7 10.5l.2 2.4z"/>
<path d="M291.8 10.5l.1 2.4zM291.8 10.5l.1 2.4z"/>
<path d="M340.7 10.5l.2 2.4zM340.7 10.5l.2 2.4z"/>
<path d="M389.8 10.5l.1 2.4zM389.8 10.5l.1 2.4z"/>
<path d="M438.7 10.5l.2 2.4zM438.7 10.5l.2 2.4z"/>
<path d="M487.8 10.5l.1 2.4zM487.8 10.5l.1 2.4z"/>
<path d="M536.7 10.5l.2 2.4zM536.7 10.5l.2 2.4z"/>
<path d="M585.8 10.5l.1 2.4zM585.8 10.5l.1 2.4z"/>
<path d="M634.7 10.5l.2 2.4zM634.7 10.5l.2 2.4z"/>
<path d="M683.7 10.5l.2 2.4v-2.4zM683.7 10.5l.2 2.4h-.2z"/>
<path d="M732.7 10.5l.2 2.4zM732.7 10.5l.2 2.4z"/>
<path d="M781.7 10.5l.2 2.4v-2.4zM781.7 10.5l.2 2.4h-.2z"/>
<path d="M41.2 13.2h789.4l.5-.5zM40.7 12.7h790.4l-789.9 .5z"/>
<path d="M38.5 85.5l2.5-.2zM38.5 85.3h2.5z"/>
<path d="M830.8 85.5l2.5-.2zM830.8 85.3h2.5z"/>
<path d="M38.5 134.5l2.5-.1zM38.5 134.4h2.5z"/>
<path d="M133.3 127.7l6.2 6.2 .7-.6zM133.3 127.7l.6-.7 6.3 6.3z"/>
<path d="M830.8 134.5l2.5-.1zM830.8 134.4h2.5z"/>
<path d="M38.5 183.5l2.5-.2zM38.5 183.3h2.5z"/>
<path d="M133.3 200.2l6.9 5.6-6.3-6.2zM133.3 200.2l6.9 5.6-.7 .7z"/>
<path d="M830.8 183.5l2.5-.2zM830.8 183.3h2.5z"/>
<path d="M38.5 232.5l2.5-.1zM38.5 232.4h2.5z"/>
<path d="M160.2 220.8l-5.6 6.9 6.3-6.3zM160.2 220.8l-5.6 6.9-.6-.7z"/>
<path d="M245.2 220.8l-6.2 6.2 .6 .7zM245.2 220.8l.7 .6-6.3 6.3z"/>
<path d="M276 220.8l-6.3 6.2 .7 .7zM276 220.8l.6 .6-6.2 6.3z"/>
<path d="M271 220.8l-5.6 6.9 6.3-6.3zM271 220.8l-5.6 6.9-.6-.7z"/>
<path d="M830.8 232.5l2.5-.1zM830.8 232.4h2.5z"/>
<path d="M134.9 244.9l6.2 6.3 .7-.7zM134.9 244.9l.7-.6 6.2 6.2z"/>
<path d="M38.5 281.5l2.5-.2zM38.5 281.3h2.5z"/>
<path d="M135.6 285.5l-.7 .7 6.9 5.6zM134.9 286.2l6.9 5.6-.7 .6z"/>
<path d="M830.8 281.5l2.5-.2zM830.8 281.3h2.5z"/>
<path d="M157.1 304.6l-5.6 6.9 6.3-6.2zM157.1 304.6l-5.6 6.9-.6-.7z"/>
<path d="M233.3 310.8l.7 .7 5.6-6.9zM239.6 304.6l.7 .7-6.3 6.2z"/>
<path d="M265.6 305.1l-5.6 6.9 6.2-6.2zM259.3 311.4l6.3-6.3-5.6 6.9z"/>
<path d="M266.8 311.4l.7 .6 5.6-6.9zM273.1 305.1l.6 .7-6.2 6.2z"/>
<path d="M38.5 330.5h2.5v-.2zM38.5 330.3h2.5l-2.5 .2z"/>
<path d="M134.9 324.7l6.2 6.3 .7-.7zM134.9 324.7l.7-.6 6.2 6.2z"/>
<path d="M781.9 330.5h48.9v-.2zM781.9 330.3h48.9l-48.9 .2z"/>
<path d="M830.8 330.5h2.5v-.2zM830.8 330.3h2.5l-2.5 .2z"/>
<path d="M38.5 379.5l2.5-.2zM38.5 379.3h2.5z"/>
<path d="M781.9 379.5l48.9-.2zM781.9 379.3h48.9z"/>
<path d="M830.8 379.5l2.5-.2zM830.8 379.3h2.5z"/>
<path d="M781.9 395.9l48.9-.2zM781.9 395.7h48.9z"/>
<path d="M134.9 407.2l6.9 5.6-6.2-6.2zM134.9 407.2l6.9 5.6-.7 .7z"/>
<path d="M781.9 412v.2l48.9-.2zM781.9 412.2l48.9-.2v.2z"/>
<path d="M781.9 412.2h48.9v-.2zM781.9 412h48.9l-48.9 .2z"/>
<path d="M38.5 428.5l2.5-.2zM38.5 428.3h2.5z"/>
<path d="M157.4 428.9l-5.6 6.9 6.2-6.3zM151.1 435.1l6.3-6.2-5.6 6.9z"/>
<path d="M236.2 435.1l.6 .7 5.6-6.9zM242.4 428.9l.7 .6-6.3 6.3z"/>
<path d="M274.4 428.3l-6.2 6.3 .7 .7zM274.4 428.3l.7 .7-6.2 6.3z"/>
<path d="M268.8 428.3l-5.6 7 6.3-6.3zM268.8 428.3l-5.6 7-.6-.7z"/>
<path d="M781.9 428.3h48.9zM781.9 428.5l48.9-.2z"/>
<path d="M781.9 428.3h48.9zM781.9 428.5l48.9-.2z"/>
<path d="M781.9 428.3h48.9zM781.9 428.5l48.9-.2z"/>
<path d="M781.9 428.3h48.9zM781.9 428.5l48.9-.2z"/>
<path d="M830.8 428.5l2.5-.2zM830.8 428.3h2.5z"/>
<path d="M136.3 453.7l6.3 6.2 .7-.6zM136.3 453.7l.7-.7 6.3 6.3z"/>
<path d="M781.9 444.7h48.9zM781.9 444.8l48.9-.1z"/>
<path d="M38.5 477.5l2.5-.2zM38.5 477.3h2.5z"/>
<path d="M781.9 461h48.9zM781.9 461.2l48.9-.2z"/>
<path d="M781.9 461h48.9zM781.9 461.2l48.9-.2z"/>
<path d="M781.9 477.3h48.9zM781.9 477.5l48.9-.2z"/>
<path d="M830.8 477.5l2.5-.2zM830.8 477.3h2.5z"/>
<path d="M830.8 477.5l2.5-.2zM830.8 477.3h2.5z"/>
<path d="M137 495.5l-.7 .7 7 5.6zM136.3 496.2l7 5.6-.7 .6z"/>
<path d="M781.9 496.9h48.9zM781.9 497.1l48.9-.2z"/>
<path d="M781.9 492h48.9zM781.9 492.2l48.9-.2z"/>
<path d="M781.9 487.2h48.9zM781.9 487.3l48.9-.1z"/>
<path d="M781.9 482.3h48.9zM781.9 482.4l48.9-.1z"/>
<path d="M159.6 516.9l-5.5 6.9 6.2-6.2zM159.6 516.9l-5.5 6.9-.7-.6z"/>
<path d="M251 516.5l-5.6 6.9 6.3-6.3zM244.8 522.7l6.2-6.2-5.6 6.9z"/>
<path d="M781.9 516.5h48.9zM781.9 516.7l48.9-.2z"/>
<path d="M781.9 511.6h48.9zM781.9 511.8l48.9-.2z"/>
<path d="M781.9 506.8h48.9zM781.9 506.8h48.9z"/>
<path d="M781.9 501.9h48.9zM781.9 502l48.9-.1z"/>
<path d="M38.5 526.5l2.5-.2zM38.5 526.3h2.5z"/>
<path d="M215.9 523.2l.6 .6 5.6-6.9zM222.1 516.9l.7 .7-6.3 6.2z"/>
<path d="M241.9 522.7l.6 .7 5.6-6.9zM248.1 516.5l.7 .6-6.3 6.3z"/>
<path d="M781.9 526.3h48.9zM781.9 526.5l48.9-.2z"/>
<path d="M781.9 526.3h48.9zM781.9 526.5l48.9-.2z"/>
<path d="M781.9 521.5h48.9zM781.9 521.6l48.9-.1z"/>
<path d="M830.8 526.5l2.5-.2zM830.8 526.3h2.5z"/>
<path d="M830.8 526.5l2.5-.2zM830.8 526.3h2.5z"/>
<path d="M830.8 526.5l2.5-.2zM830.8 526.3h2.5z"/>
<path d="M830.8 526.5l2.5-.2zM830.8 526.3h2.5z"/>
<path d="M41.2 575.2l-.5 .4 789.9-.4zM40.7 575.6l789.9-.4 .5 .4z"/>
<path d="M95.8 575.4l.1 2.4zM95.8 575.4l.1 2.4z"/>
<path d="M144.7 575.4l.2 2.4zM144.7 575.4l.2 2.4z"/>
<path d="M193.8 575.4l.1 2.4zM193.8 575.4l.1 2.4z"/>
<path d="M242.7 575.4l.2 2.4zM242.7 575.4l.2 2.4z"/>
<path d="M291.8 575.4l.1 2.4zM291.8 575.4l.1 2.4z"/>
<path d="M340.7 575.4l.2 2.4zM340.7 575.4l.2 2.4z"/>
<path d="M389.8 575.4l.1 2.4zM389.8 575.4l.1 2.4z"/>
<path d="M438.7 575.4l.2 2.4zM438.7 575.4l.2 2.4z"/>
<path d="M487.8 575.4l.1 2.4zM487.8 575.4l.1 2.4z"/>
<path d="M536.7 575.4l.2 2.4zM536.7 575.4l.2 2.4z"/>
<path d="M585.8 575.4l.1 2.4zM585.8 575.4l.1 2.4z"/>
<path d="M634.7 575.4l.2 2.4zM634.7 575.4l.2 2.4z"/>
<path d="M683.7 575.4l.2 2.4v-2.4zM683.7 575.4l.2 2.4h-.2z"/>
<path d="M718.6 575.3v.2l58.8-.2zM718.6 575.5l58.8-.2v.2z"/>
<path d="M732.7 575.4l.2 2.4zM732.7 575.4l.2 2.4z"/>
<path d="M781.7 575.4v2.4h.2zM781.7 575.4h.2v2.4z"/>
<path d="M781.7 575.4l.2 2.4v-2.4zM781.7 575.4l.2 2.4h-.2z"/>
<path d="M791.5 575.4l.2 2.4zM791.5 575.4l.2 2.4z"/>
<path d="M806.2 575.4l.2 2.4zM806.2 575.4l.2 2.4z"/>
<path d="M830.6 13.2v562l.5 .4zM830.6 13.2l.5-.5v562.9z"/>
<path d="M830.6 575.4l.5 2.4v-2.4zM830.6 575.4l.5 2.4h-.5z"/>
</g>
<g fill="#fff" stroke="#fff" stroke-width=".38">
<path d="M834.6 320.8v12.5l-3.8-2.9z"/>
<path d="M806.3 334.6h28.3v-.2zM806.3 330.4l28.3 4-28.3 .2z"/>
<path d="M806.3 330.4l28.3 2.9-3.8-2.9zM806.3 330.4l28.3 2.9v1.1z"/>
<path d="M830.8 316.2l3.8 4.6v-4.6zM830.8 316.2l3.8 4.6-3.8 9.6z"/>
</g>
<g font-size="15.7">
<text x="394.3" y="159.3">4x</text>
<text x="470.5" y="163.5">4x</text>
<text x="543.1" y="162.8">4x</text>
<text x="610.1" y="162.8">4x</text>
<text x="681.3" y="162.8">8x</text>
<text x="298.8" y="172.6">2x</text>
<text x="298.8" y="273.7">2x</text>
<text x="475.7" y="303.1">2x</text>
<text x="559" y="302.4">2x</text>
<text x="407.1" y="306.4">2x</text>
<text x="298.8" y="374.9">2x</text>
<text x="706.7" y="415.8">2x</text>
<text x="281.4" y="483.9">1x</text>
<text x="707.4" y="514.9">2x</text>
</g>
<text font-size="13.1" x="790.8" y="555.6">A761</text>
<g font-size="8.7">
<text x="135.1" y="171.5" transform="rotate(-90 135.1 171.5)">29</text>
<text x="195.1" y="222.6">34</text>
<text x="280.8" y="222.7">2</text>
<text x="136.8" y="273.5" transform="rotate(-90 136.8 273.5)">17</text>
<text x="190.7" y="306.4">33</text>
<text x="264.1" y="306.9">3</text>
<text x="136.7" y="373.6" transform="rotate(-90 136.7 373.6)">33</text>
<text x="192.2" y="430.6">34</text>
<text x="279.3" y="430.2">2</text>
<text x="138.2" y="482.8" transform="rotate(-90 138.2 482.8)">17</text>
<text x="183.3" y="518.7">25</text>
<text x="261.4" y="518.4">1</text>
</g>
<g font-size="4.9">
<text x="798.9" y="348.7">Kallax</text>
<text x="787.8" y="354.7">Sruttura interna</text>
<text x="790.1" y="360.5">con 2 cassetti</text>
<text x="793.9" y="366.4">702.866.45</text>
</g>
<g font-size="2.5">
<text x="66.1" y="11.8">1</text>
<text x="119.6" y="11.8">2</text>
<text x="168.7" y="11.8">3</text>
<text x="217.6" y="11.8">4</text>
<text x="266.7" y="11.8">5</text>
<text x="315.6" y="11.8">6</text>
<text x="364.7" y="11.8">7</text>
<text x="413.6" y="11.8">8</text>
<text x="462.7" y="11.8">9</text>
<text x="511" y="11.8">10</text>
<text x="560.1" y="11.8">11</text>
<text x="609" y="11.8">12</text>
<text x="657.9" y="11.8">13</text>
<text x="707" y="11.8">14</text>
<text x="755.9" y="11.8">15</text>
<text x="803.9" y="11.8">16</text>
<text x="38.3" y="47.2">A</text>
<text x="832" y="49.4">A</text>
<text x="38.3" y="110.8">B</text>
<text x="832" y="110.8">B</text>
<text x="38.2" y="159.8">C</text>
<text x="831.9" y="159.8">C</text>
<text x="38.2" y="208.8">D</text>
<text x="831.9" y="208.8">D</text>
<text x="38.3" y="257.8">E</text>
<text x="832" y="257.8">E</text>
<text x="38.4" y="306.8">F</text>
<text x="832" y="306.8">F</text>
<text x="782.7" y="323.5">POLITECNICO DI MILANO</text>
<text x="782.7" y="326.5">SCUOLA DEL DESIGN</text>
<text x="782.7" y="329.4">C.L. DESIGN DEGLI INTERNI</text>
<text x="782.8" y="333.2">PROGETTO:</text>
<text x="38.1" y="355.8">G</text>
<text x="831.8" y="355.8">G</text>
<text x="782.8" y="382.1">CORSO:</text>
<text x="792.9" y="385.5">STRUMENTI E METODI</text>
<text x="796.7" y="388.4">DEL PROGETTO</text>
<text x="782.8" y="398.5">DOCENTE:</text>
<text x="38.2" y="404.8">H</text>
<text x="795.1" y="404.8">MARCO FERRARA</text>
<text x="831.9" y="404.8">H</text>
<text x="782.8" y="414.8">STUDENTI:</text>
<text x="801.8" y="419.6">Tortoioli</text>
<text x="802.3" y="416.7">Alessia</text>
<text x="782.8" y="431.2">OGGETTO:</text>
<text x="796.2" y="437">DRAWING_TITLE</text>
<text x="782.8" y="447.5">NOTE:</text>
<text x="38.5" y="453.8">J</text>
<text x="805.8" y="453.8">-</text>
<text x="832.1" y="453.8">J</text>
<text x="782.8" y="463.8">NOME FILE:</text>
<text x="791.6" y="469.9">Interno con cassetti.dwg</text>
<text x="782.7" y="480.7">VERS</text>
<text x="821.9" y="480.7">DATA</text>
<text x="38.3" y="502.8">K</text>
<text x="832" y="502.8">K</text>
<text x="782.8" y="524.8">A</text>
<text x="812.7" y="524.8">YYYY.MM.DD</text>
<text x="782.8" y="529.3">TAVOLA NO.:</text>
<text x="815.5" y="529.3">000 DI</text>
<text x="825.2" y="529.3">999</text>
<text x="38.4" y="551.8">L</text>
<text x="832.1" y="551.8">L</text>
<text x="35.6" y="575.6" transform="rotate(-90 35.6 575.6)">DIRECTORY: /USERS/ALESSIATORTOIOLI/DESKTOP/FILE CTB NUOVO.DWG| PLOTTED ON: 5/23/2017 5:09:04 AM | BY USER: ALESSIA TORTOIOLI</text>
<text x="782.7" y="573.8">REV:</text>
<text x="782.8" y="570.9">DATA:</text>
<text x="792.6" y="573.8">A</text>
<text x="792.6" y="570.9">22/05/2017</text>
<text x="807.3" y="570.9">SCALA:</text>
<text x="807.3" y="573.8">FORMATO:</text>
<text x="821.6" y="570.9">1:10</text>
<text x="823.4" y="573.8">A1</text>
<text x="64.3" y="578.7">1</text>
<text x="119.6" y="578.7">2</text>
<text x="168.7" y="578.7">3</text>
<text x="217.6" y="578.7">4</text>
<text x="266.7" y="578.7">5</text>
<text x="315.6" y="578.7">6</text>
<text x="364.7" y="578.7">7</text>
<text x="413.6" y="578.7">8</text>
<text x="462.7" y="578.7">9</text>
<text x="511" y="578.7">10</text>
<text x="560.1" y="578.7">11</text>
<text x="609" y="578.7">12</text>
<text x="657.9" y="578.7">13</text>
<text x="707" y="578.7">14</text>
<text x="755.9" y="578.7">15</text>
<text x="782.3" y="577.8">0</text>
<text x="792.1" y="577.8">0.5m</text>
<text x="806.8" y="577.8">1.25m</text>
<text x="824.9" y="577.8">2.5m</text>
</g>
</svg>
